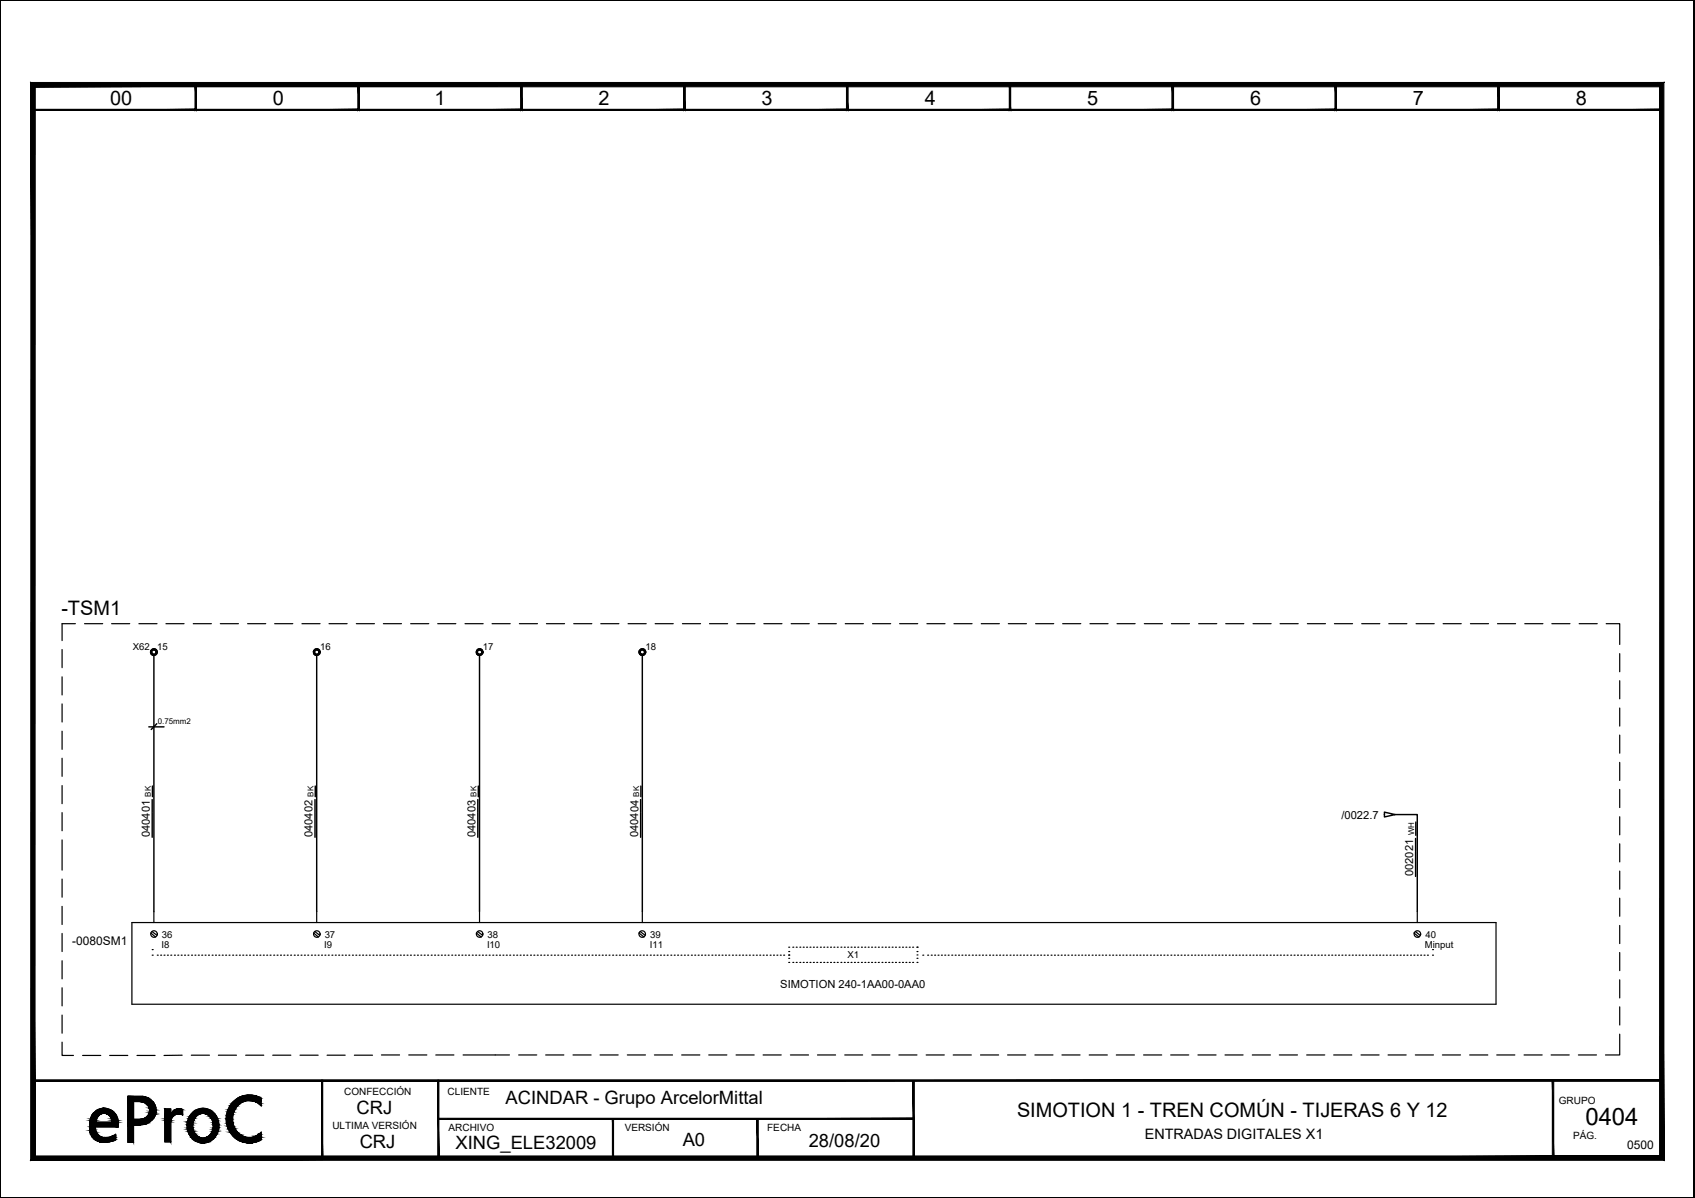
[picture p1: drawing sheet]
<svg xmlns="http://www.w3.org/2000/svg" width="297mm" height="210mm" viewBox="0 0 297 210" stroke-linecap="round" stroke-linejoin="round" font-family="sans-serif">
<!-- layer: eProC - L2 -->
<g fill="#000" stroke="#000" stroke-width=".18">
<path d="M31.2 194.3h.3zM31.7 195.3h.3zM35.1 194.2h1zM43.2 191.9h1.1zM45.3 193.4h.5v.2zM45.5 198.6l.3-.2v.2zM43.2 200.3h1.1z"/>
<path d="M0 0h296.9zM0 .1l296.9-.1z"/>
<path d="M0 0l296.8 .1zM0 0h296.9z"/>
<path d="M5.6 19.4h28.8l-.2-.3zM5.6 19.4l.3-.3h28.3zM5.6 14.7v4.7l.3-.3zM5.6 14.7l.3 .3v4.1zM5.6 14.7l.3 .3 28.5-.3zM5.9 15l28.5-.3-.2 .3zM34.4 14.7l-.2 .3 .2 4.4zM34.2 15l.2 4.4-.2-.3z"/>
<path d="M34.2 19.4h28.8l-.3-.3zM34.2 19.4l.2-.3h28.3zM34.2 14.7v4.7l.2-.3zM34.2 14.7l.2 .3v4.1zM34.2 14.7l.2 .3 28.6-.3zM34.4 15l28.6-.3-.3 .3zM62.7 15l.3 4.4v-4.7zM62.7 15l.3 4.4-.3-.3z"/>
<path d="M62.7 19.4h28.8l-.2-.3zM62.7 19.4l.2-.3h28.4zM62.7 14.7v4.7l.2-.3zM62.7 14.7l.2 .3v4.1zM62.7 14.7l.2 .3 28.6-.3zM62.9 15l28.6-.3-.2 .3zM91.3 15l.2 4.4v-4.7zM91.3 15l.2 4.4-.2-.3z"/>
<path d="M91.3 19.4h28.8l-.3-.3zM91.3 19.4l.2-.3h28.3zM91.3 14.7v4.7l.2-.3zM91.3 14.7l.2 .3v4.1zM91.3 14.7l.2 .3 28.6-.3zM91.5 15l28.6-.3-.3 .3zM119.8 15l.3 4.4v-4.7zM119.8 15l.3 4.4-.3-.3z"/>
<path d="M119.8 19.4h28.8l-.2-.3zM119.8 19.4l.3-.3h28.3zM119.8 14.7v4.7l.3-.3zM119.8 14.7l.3 .3v4.1zM119.8 14.7l.3 .3 28.5-.3zM120.1 15l28.5-.3-.2 .3zM148.6 14.7l-.2 .3 .2 4.4zM148.4 15l.2 4.4-.2-.3z"/>
<path d="M148.3 19.4h28.8l-.2-.3zM148.3 19.4l.3-.3h28.3zM148.3 14.7v4.7l.3-.3zM148.3 14.7l.3 .3v4.1zM148.3 14.7l.3 .3 28.5-.3zM148.6 15l28.5-.3-.2 .3zM177.1 14.7l-.2 .3 .2 4.4zM176.9 15l.2 4.4-.2-.3z"/>
<path d="M176.9 19.4h28.8l-.3-.3zM176.9 19.4l.2-.3h28.3zM176.9 14.7v4.7l.2-.3zM176.9 14.7l.2 .3v4.1zM176.9 14.7l.2 .3 28.6-.3zM177.1 15l28.6-.3-.3 .3zM205.7 14.7l-.3 .3 .3 4.4zM205.4 15l.3 4.4-.3-.3z"/>
<path d="M205.4 19.4h28.8l-.2-.3zM205.4 19.4l.3-.3h28.3zM205.4 14.7v4.7l.3-.3zM205.4 14.7l.3 .3v4.1zM205.4 14.7l.3 .3 28.5-.3zM205.7 15l28.5-.3-.2 .3zM234.2 14.7l-.2 .3 .2 4.4zM234 15l.2 4.4-.2-.3z"/>
<path d="M234 19.4h28.8l-.3-.3zM234 19.4l.2-.3h28.3zM234 14.7v4.7l.2-.3zM234 14.7l.2 .3v4.1zM234 14.7l.2 .3 28.6-.3zM234.2 15l28.6-.3-.3 .3zM262.8 14.7l-.3 .3 .3 4.4zM262.5 15l.3 4.4-.3-.3z"/>
<path d="M262.5 19.4h28.8l-.3-.3zM262.5 19.4l.2-.3h28.3zM262.5 14.7v4.7l.2-.3zM262.5 14.7l.2 .3v4.1zM262.5 14.7l.2 .3 28.6-.3zM262.7 15l28.6-.3-.3 .3zM291.3 14.7l-.3 .3 .3 4.4zM291 15l.3 4.4-.3-.3z"/>
<path d="M296.8 .1v209.7l.1-209.8zM296.9 0v209.9z"/>
<path d="M5.8 189.2v.3l285.4-.3zM5.8 189.5l285.4-.3v.3z"/>
<path d="M15.7 197.5l1 .3v-.3zM15.7 197.5l1 .3h-1z"/>
<path d="M15.7 197.8l1 .2v-.2zM15.7 197.8l1 .2h-1z"/>
<path d="M15.7 198l1.1 .1-.1-.1zM15.7 198l1.1 .1h-1.1z"/>
<path d="M15.7 198.1l1.1 .2v-.2zM15.7 198.1l1.1 .2h-1.1z"/>
<path d="M15.7 198.3l1.2 .1zM15.7 198.3l1.2 .1z"/>
<path d="M15.7 196.3l1.2 .1zM15.7 196.3l1.2 .1z"/>
<path d="M15.7 196.4l1.1 .2 .1-.2zM15.7 196.4l1.1 .2h-1.1z"/>
<path d="M15.7 198.4l1.3 .2-.1-.2zM15.7 198.4l1.3 .2h-1.2z"/>
<path d="M15.8 196.1l1.1 .2v-.2zM15.8 196.1l1.1 .2h-1.2z"/>
<path d="M15.9 195.9l1 .2 .1-.2zM15.9 195.9l1 .2h-1.1z"/>
<path d="M15.8 198.6l1.3 .1zM15.8 198.6l1.3 .1z"/>
<path d="M15.9 195.8h1.2zM15.9 195.8l1.1 .1h-1.1z"/>
<path d="M15.8 198.7l1.4 .2-.1-.2zM15.8 198.7l1.4 .2h-1.2z"/>
<path d="M16 195.6l1.1 .2 .1-.2zM16 195.6l1.1 .2h-1.2z"/>
<path d="M16 198.9l1.4 .2-.2-.2zM16 198.9l1.4 .2h-1.4zM16 199.1h1.4zM16 199.1h1.4z"/>
<path d="M16.1 195.4l1.1 .2 .2-.2zM16.1 195.4l1.1 .2h-1.2z"/>
<path d="M16.1 195.4h1.3zM16.1 195.4h1.3z"/>
<path d="M16 199.1l1.7 .1-.3-.1zM16 199.1l1.7 .1h-1.6z"/>
<path d="M16.2 195.3l1.2 .1 .2-.1zM16.2 195.3l1.2 .1h-1.3z"/>
<path d="M16.1 199.2l1.8 .1zM16.1 199.2l1.8 .1z"/>
<path d="M16.3 195.1l1.3 .2 .3-.2zM16.3 195.1l1.3 .2h-1.4z"/>
<path d="M16.2 199.3h2zM16.2 199.3h2z"/>
<path d="M16.3 195.1h1.8zM16.3 195.1h1.6z"/>
<path d="M18 194.2l.9 .1zM17.5 194.3l.5-.1 .9 .1z"/>
<path d="M16.3 199.3h2.5zM16.3 199.3h2.5z"/>
<path d="M17.5 194.3l1.8 .2-.4-.2zM17.1 194.5l.4-.2 1.8 .2z"/>
<path d="M17.1 194.5l2.7 .2-.5-.2zM16.7 194.7l.4-.2 2.7 .2z"/>
<path d="M17.2 200h2.4zM17.2 200h2.1z"/>
<path d="M16.7 194.7l3.4 .3-.3-.3zM16.3 195l.4-.3 3.4 .3z"/>
<path d="M17 199.9h2.9zM17 199.9l2.6 .1z"/>
<path d="M16.3 195l3.9 .1zM16.3 195l3.9 .1z"/>
<path d="M18.4 195.1h1.8zM18.4 195.1h1.8z"/>
<path d="M18.6 195.1l1.6 .2v-.2zM18.6 195.1l1.6 .2h-1.4z"/>
<path d="M18.8 195.3l1.6 .1-.2-.1zM18.8 195.3l1.6 .1h-1.4z"/>
<path d="M20.2 198.8l.1 .2zM19.8 199l.4-.2 .1 .2z"/>
<path d="M19.8 199l.5 .2v-.2zM19.3 199.2l.5-.2 .5 .2z"/>
<path d="M19.3 199.2l1 .1zM18.8 199.3h1.5z"/>
<path d="M18.8 199.3h1.5zM18.8 199.3h1.5z"/>
<path d="M16.3 199.3l4 .1zM16.3 199.3l4 .1z"/>
<path d="M16.3 199.4l4 .3v-.3zM16.3 199.4l4 .3h-3.7z"/>
<path d="M16.6 199.7h3.7zM16.6 199.7h3.7z"/>
<path d="M16.7 199.7l3.2 .2 .4-.2zM16.7 199.7l3.2 .2h-2.9z"/>
<path d="M19 195.4h1.4zM19 195.4h1.4z"/>
<path d="M19.1 195.4l1.3 .2v-.2zM19.1 195.4l1.3 .2h-1.1z"/>
<path d="M19.3 195.6l1.3 .2-.2-.2zM19.3 195.6l1.3 .2h-1.2z"/>
<path d="M19.4 195.8l1.2 .1zM19.4 195.8l1.2 .1z"/>
<path d="M19.4 195.9l1.2 .2v-.2zM19.4 195.9l1.2 .2h-1.1z"/>
<path d="M19.5 196.1l1.2 .2-.1-.2zM19.5 196.1l1.2 .2h-1.1z"/>
<path d="M19.6 196.3l1.1 .1zM19.6 196.3l1.1 .1z"/>
<path d="M19.6 196.4l1.1 .2v-.2zM19.6 196.4l1.1 .2h-1.1z"/>
<path d="M15.7 196.6l5 .3v-.3zM15.7 196.6l5 .3h-5z"/>
<path d="M15.7 196.9l5 .6v-.6zM15.7 196.9l5 .6h-5z"/>
<path d="M22.4 197.1h1zM22.4 197.1h1z"/>
<path d="M22.4 193l1 3.1v-3.1zM22.4 193l1 3.1h-1z"/>
<path d="M22.4 197.1l1 3.1v-3.1zM22.4 197.1l1 3.1h-1z"/>
<path d="M22.4 192.1l3.1 .1-.5-.1zM22.4 192.1l3.1 .1h-3.1z"/>
<path d="M22.4 197h2.7zM22.4 197l2.2 .1z"/>
<path d="M22.4 192.2l3.6 .2-.5-.2zM22.4 192.2l3.6 .2h-3.6z"/>
<path d="M22.4 196.9l2.7 .1 .6-.1zM22.4 196.9l2.7 .1h-2.7z"/>
<path d="M22.4 192.4l4.1 .4-.5-.4zM22.4 192.4l4.1 .4h-4.1z"/>
<path d="M22.4 196.7l3.3 .2 .5-.2zM22.4 196.7l3.3 .2h-3.3z"/>
<path d="M22.4 192.8l4.4 .2-.3-.2zM22.4 192.8l4.4 .2h-4.4z"/>
<path d="M22.4 196.3l3.8 .4 .4-.4zM22.4 196.3l3.8 .4h-3.8z"/>
<path d="M24.5 193l2.3 .1zM24.5 193l2.3 .1z"/>
<path d="M22.4 196.1l4.2 .2 .2-.2zM22.4 196.1l4.2 .2h-4.2z"/>
<path d="M24.8 193.1h2zM24.8 193.1h2z"/>
<path d="M24.8 196.1h2zM24.5 196.1h2.3z"/>
<path d="M25 193.1h1.9zM25 193.1h1.9z"/>
<path d="M25.1 196h1.7zM24.8 196.1h2z"/>
<path d="M25.1 193.1l1.9 .2-.1-.2zM25.1 193.1l1.9 .2h-1.6z"/>
<path d="M25.3 195.9h1.6zM25.1 196h1.7z"/>
<path d="M25.4 193.3l1.7 .1-.1-.1zM25.4 193.3l1.7 .1h-1.4z"/>
<path d="M25.4 195.9h1.6zM25.3 195.9h1.6z"/>
<path d="M25.7 193.4l1.4 .2v-.2zM25.7 193.4l1.4 .2h-1.4z"/>
<path d="M25.7 195.7l1.3 .2 .1-.2zM25.4 195.9l.3-.2 1.3 .2z"/>
<path d="M25.7 193.6h1.5zM25.7 193.6h1.5z"/>
<path d="M25.9 193.6l1.4 .3-.1-.3zM25.9 193.6l1.4 .3h-1.3z"/>
<path d="M25.9 195.5h1.3zM25.9 195.5h1.3z"/>
<path d="M25.9 195.5l1.2 .2 .1-.2zM25.9 195.5l1.2 .2h-1.4z"/>
<path d="M26 193.9l1.3 .1v-.1zM26 193.9l1.3 .1h-1.2z"/>
<path d="M26 195.3l1.2 .2 .1-.2zM26 195.3l1.2 .2h-1.3z"/>
<path d="M26.1 194l1.2 .2v-.2zM26.1 194l1.2 .2h-1.2z"/>
<path d="M26.1 194.2l1.2 .3v-.3zM26.1 194.2l1.2 .3h-1.1z"/>
<path d="M26.2 194.5h1.2zM26.2 194.5h1.2z"/>
<path d="M26.2 194.7l1.1 .3v-.3zM26.2 194.7l1.1 .3h-1.2zM26.1 195h1.2zM26.1 195h1.2z"/>
<path d="M26.1 195l1.2 .3v-.3zM26.1 195l1.2 .3h-1.3z"/>
<path d="M26.2 194.5l1.1 .2 .1-.2zM26.2 194.5l1.1 .2h-1.1z"/>
<path d="M28.9 194.3l1 .9v-.9zM28.9 194.3l1 .9h-1z"/>
<path d="M28.9 195.2l1 .1zM28.9 195.2l1 .1z"/>
<path d="M28.9 196.6l1 3.5v-3.5zM28.9 196.6l1 3.5h-1z"/>
<path d="M28.9 196.3l1 .3 .1-.3zM28.9 196.3l1 .3h-1z"/>
<path d="M28.9 196.1l1.1 .2v-.2zM28.9 196.1l1.1 .2h-1.1z"/>
<path d="M28.9 195.8l1.1 .3 .1-.3zM28.9 195.8l1.1 .3h-1.1z"/>
<path d="M28.9 195.6l1.2 .2 .2-.2zM28.9 195.6l1.2 .2h-1.2z"/>
<path d="M28.9 195.5l1.4 .1 .2-.1zM28.9 195.5l1.4 .1h-1.4z"/>
<path d="M28.9 195.3l1.6 .2 .2-.2zM28.9 195.3l1.6 .2h-1.6z"/>
<path d="M29.9 195.2l1.1 .1zM29.9 195.2l1.1 .1z"/>
<path d="M28.9 195.3h2.1zM28.9 195.3h1.8z"/>
<path d="M30 195.2h1.2zM30 195.2h1z"/>
<path d="M31.2 194.3h.5zM31 194.3h.7z"/>
<path d="M31 194.3h.8zM30.9 194.3h.9z"/>
<path d="M31.7 195.3h.3zM31.9 195.3l.1 .1z"/>
<path d="M30.9 194.3l1.1 .1zM30.7 194.4h1.3z"/>
<path d="M30.7 194.4l1.3 .1zM30.6 194.5h1.4z"/>
<path d="M30.6 194.5l1.4 .1v-.1zM30.4 194.6l.2-.1 1.4 .1z"/>
<path d="M30.4 194.6l1.6 .2v-.2zM30.2 194.8l.2-.2 1.6 .2z"/>
<path d="M30.2 194.8l1.8 .2v-.2zM30.2 194.8l1.8 .2h-1.9z"/>
<path d="M30.1 195l1.9 .2v-.2zM30.1 195l1.9 .2h-2z"/>
<path d="M31.2 195.2h.8zM31.2 195.2h.8z"/>
<path d="M31.5 195.2l.5 .1zM31.5 195.2l.5 .1z"/>
<path d="M33 196h1.1zM33 196h1.1z"/>
<path d="M32.8 197.1h1zM32.8 197.1h1z"/>
<path d="M32.8 197.1l1 .4v-.4zM32.8 197.1l1 .4h-1z"/>
<path d="M32.8 197.5l1 .2v-.2zM32.8 197.5l1 .2h-1z"/>
<path d="M32.8 196.7l1 .4v-.4zM32.8 196.7l1 .4h-1z"/>
<path d="M32.8 197.7l1.1 .3-.1-.3zM32.8 197.7l1.1 .3h-1z"/>
<path d="M32.9 196.5l.9 .2 .1-.2zM32.9 196.5l.9 .2h-1z"/>
<path d="M32.9 198l1.1 .2-.1-.2zM32.9 198l1.1 .2h-1.1z"/>
<path d="M32.9 196.4l1 .1 .1-.1zM32.9 196.4l1 .1h-1z"/>
<path d="M32.9 198.2l1.1 .1zM32.9 198.2l1.1 .1z"/>
<path d="M33 198.3l1.2 .3-.2-.3zM33 198.3l1.2 .3h-1.1z"/>
<path d="M33 196l1 .4 .1-.4zM33 196l1 .4h-1.1z"/>
<path d="M33.1 198.6l1.2 .2-.1-.2zM33.1 198.6l1.2 .2h-1.2z"/>
<path d="M33.2 195.7l.9 .3 .2-.3zM33.2 195.7l.9 .3h-1.1z"/>
<path d="M33.1 198.8l1.4 .1-.2-.1zM33.1 198.8l1.4 .1h-1.2z"/>
<path d="M33.3 198.9l1.5 .3-.3-.3zM33.3 198.9l1.5 .3h-1.4z"/>
<path d="M33.3 195.5l1 .2 .2-.2zM33.3 195.5l1 .2h-1.1z"/>
<path d="M33.3 195.4h1.3zM33.3 195.5h1.2z"/>
<path d="M33.4 199.2h1.5zM33.4 199.2h1.5z"/>
<path d="M33.5 195.3l1.1 .1 .3-.1zM33.5 195.3l1.1 .1h-1.3z"/>
<path d="M33.4 199.2l1.7 .1zM33.4 199.2l1.7 .1z"/>
<path d="M33.5 199.3l1.9 .1zM33.5 199.3l1.9 .1z"/>
<path d="M33.6 195.1l1.3 .2 .3-.2zM33.6 195.1l1.3 .2h-1.4z"/>
<path d="M33.6 195.1h2zM33.6 195.1h1.6z"/>
<path d="M35.1 194.2l1.5 .2-.5-.2zM34.5 194.4l.6-.2 1.5 .2z"/>
<path d="M34.5 194.4l2.6 .3-.5-.3zM34 194.7l.5-.3 2.6 .3z"/>
<path d="M34.3 200l2.1 .2 .4-.2zM34.3 200l2.1 .2h-1.6z"/>
<path d="M34 194.7l3.5 .3-.4-.3zM34 194.7l3.5 .3h-3.8z"/>
<path d="M33.8 199.7l3 .3 .5-.3zM33.8 199.7l3 .3h-2.5z"/>
<path d="M33.7 195l3.8 .1zM33.7 195l3.8 .1z"/>
<path d="M35.6 195.1h2zM35.6 195.1h2z"/>
<path d="M33.6 199.4l3.7 .3 .2-.3zM33.6 199.4l3.7 .3h-3.5z"/>
<path d="M35.9 195.1l1.8 .2-.1-.2zM35.9 195.1l1.8 .2h-1.5z"/>
<path d="M36.1 199.3h1.5zM35.7 199.4h1.8z"/>
<path d="M36.2 195.3l1.6 .1-.1-.1zM36.2 195.3l1.6 .1h-1.3z"/>
<path d="M36.2 199.2h1.5zM36.1 199.3h1.5z"/>
<path d="M36.4 199.2h1.3zM36.2 199.2h1.5z"/>
<path d="M36.5 195.4l1.3 .1zM36.5 195.4l1.3 .1z"/>
<path d="M36.6 195.5l1.4 .2-.2-.2zM36.6 195.5l1.4 .2h-1.2z"/>
<path d="M36.7 198.9l1 .3 .2-.3zM36.4 199.2l.3-.3 1 .3z"/>
<path d="M36.8 195.7l1.3 .3-.1-.3zM36.8 195.7l1.3 .3h-1.1z"/>
<path d="M36.8 198.8l1.1 .1 .1-.1zM36.8 198.8l1.1 .1h-1.2z"/>
<path d="M36.9 198.6l1.1 .2 .1-.2zM36.9 198.6l1.1 .2h-1.2z"/>
<path d="M37 196h1.1zM37 196h1.1z"/>
<path d="M37 196l1.2 .4-.1-.4zM37 196l1.2 .4h-1z"/>
<path d="M37.1 198.3l1 .3 .1-.3zM37.1 198.3l1 .3h-1.2z"/>
<path d="M37.2 196.4l1.1 .1-.1-.1zM37.2 196.4l1.1 .1h-1z"/>
<path d="M37.2 198.2h1zM37.2 198.2l1 .1h-1.1z"/>
<path d="M37.3 196.5l1 .2v-.2zM37.3 196.5l1 .2h-1z"/>
<path d="M37.3 198l.9 .2 .1-.2zM37.3 198l.9 .2h-1z"/>
<path d="M37.3 196.7l1.1 .4-.1-.4zM37.3 196.7l1.1 .4h-1.1z"/>
<path d="M37.3 197.1h1.1zM37.3 197.1h1.1z"/>
<path d="M37.3 197.1l1.1 .4v-.4zM37.3 197.1l1.1 .4h-1.1z"/>
<path d="M37.3 197.5l1.1 .2v-.2zM37.3 197.5l1.1 .2h-1.1z"/>
<path d="M37.3 197.7l1 .3 .1-.3zM37.3 197.7l1 .3h-1z"/>
<path d="M39.6 196.1l1.2 .6v-.6zM39.6 196.1l1.2 .6h-1.1z"/>
<path d="M39.7 195.4l1.1 .7v-.7zM39.7 195.4l1.1 .7h-1.2z"/>
<path d="M39.7 196.7l1.2 .2-.1-.2zM39.7 196.7l1.2 .2h-1.2z"/>
<path d="M39.7 195.3l1.1 .1 .1-.1zM39.7 195.3l1.1 .1h-1.1z"/>
<path d="M39.7 196.9l1.3 .4-.1-.4zM39.7 196.9l1.3 .4h-1.2z"/>
<path d="M39.8 194.8l1.1 .5 .1-.5zM39.8 194.8l1.1 .5h-1.2z"/>
<path d="M39.8 197.3l1.3 .4-.1-.4zM39.8 197.3l1.3 .4h-1.2z"/>
<path d="M39.9 194.5l1.1 .3 .1-.3zM39.9 194.5l1.1 .3h-1.2z"/>
<path d="M39.9 197.7l1.4 .2-.2-.2zM39.9 197.7l1.4 .2h-1.3z"/>
<path d="M40 194.3l1.1 .2 .2-.2zM40 194.3l1.1 .2h-1.2z"/>
<path d="M40 197.9l1.6 .5-.3-.5zM40 197.9l1.6 .5h-1.3zM40.3 198.4h1.3zM40.3 198.4h1.3z"/>
<path d="M40.3 193.8l1 .5 .3-.5zM40.3 193.8l1 .5h-1.3z"/>
<path d="M40.3 198.4l1.8 .4-.5-.4zM40.3 198.4l1.8 .4h-1.5z"/>
<path d="M40.6 193.4l1 .4 .5-.4zM40.6 193.4l1 .4h-1.3zM40.3 193.8h1.3zM40.3 193.8h1.3z"/>
<path d="M40.6 198.8l1.8 .2-.3-.2zM40.6 198.8l1.8 .2h-1.6z"/>
<path d="M40.8 193.1l1.3 .3 .3-.3zM40.8 193.1l1.3 .3h-1.5z"/>
<path d="M40.8 199l1.7 .1zM40.8 199l1.7 .1z"/>
<path d="M40.9 193.1h1.6zM40.8 193.1h1.6z"/>
<path d="M40.9 199.1l2.2 .2-.6-.2zM40.9 199.1l2.2 .2h-2z"/>
<path d="M41.1 192.9l1.4 .2 .6-.2zM40.9 193.1l.2-.2 1.4 .2z"/>
<path d="M41.1 199.3h2.6zM41.1 199.3h2.6z"/>
<path d="M41.1 192.8h2.6zM41.1 192.8l2 .1z"/>
<path d="M43.2 191.9l1.4 .1zM42.8 192h1.8z"/>
<path d="M42.8 192l2.2 .1-.4-.1zM42.4 192.1l.4-.1 2.2 .1z"/>
<path d="M42.4 192.1l2.9 .1-.3-.1zM42 192.2l.4-.1 2.9 .1z"/>
<path d="M45.3 193.4l.5 .2zM45.6 193.6h.2v.2z"/>
<path d="M42 192.2l3.8 .2-.5-.2zM41.7 192.4l.3-.2 3.8 .2z"/>
<path d="M42 199.9l3 .1 .3-.1zM42 199.9l3 .1h-2.6z"/>
<path d="M41.7 192.4l4.1 .2v-.2zM41.4 192.6l.3-.2 4.1 .2z"/>
<path d="M41.4 192.6l4.4 .2v-.2zM41.1 192.8l.3-.2 4.4 .2z"/>
<path d="M43.7 192.8l2.1 .1zM43.7 192.8l2.1 .1z"/>
<path d="M44.2 192.9l1.6 .2v-.2zM44.2 192.9l1.6 .2h-1z"/>
<path d="M44.8 193.1l1 .3v-.3zM44.8 193.1l1 .3h-.5z"/>
<path d="M45.5 198.6l.3 .2v-.2zM45.3 198.8l.2-.2 .3 .2z"/>
<path d="M45.3 198.8l.5 .3v-.3zM44.8 199.1l.5-.3 .5 .3z"/>
<path d="M44.8 199.1l1 .2v-.2zM44.2 199.3l.6-.2 1 .2z"/>
<path d="M44.2 199.3h1.6zM43.7 199.3h2.1z"/>
<path d="M41.1 199.3l4.7 .2v-.2zM41.1 199.3l4.7 .2h-4.4z"/>
<path d="M41.4 199.5l4.4 .2v-.2zM41.4 199.5l4.4 .2h-4.1z"/>
<path d="M41.7 199.7l3.6 .2 .5-.2zM41.7 199.7l3.6 .2h-3.3z"/>
<path d="M76.8 195.9v.2l83.3-.2zM76.8 196.1l83.3-.2v.2z"/>
<path d="M.1 0l-.1 209.9zM0 0v209.9z"/>
<path d="M5.4 203.3l285.4-.8h-284.7zM5.4 203.3l285.4-.8 .8 .8zM290.9 15.2l-.1 187.3 .8 .8zM291.6 14.4v188.9l-.7-188.1zM6.2 15.2h284.7l.7-.8zM5.4 14.4h286.2l-285.4 .8zM5.4 14.4l.7 188.1 .1-187.3zM5.4 14.4l.7 188.1-.7 .8z"/>
<path d="M17.8 200.1h.9zM17.8 200.1l.5 .1z"/>
<path d="M17.7 200.1h1.2zM17.7 200.1h1z"/>
<path d="M17.4 200h1.9zM17.4 200l1.5 .1z"/>
<path d="M34.8 200.2l1 .1 .6-.1zM34.8 200.2l1 .1z"/>
<path d="M43.2 200.3h.7zM43.4 200.3h.5z"/>
<path d="M42.8 200.2h1.8zM42.8 200.2l1.5 .1z"/>
<path d="M42.4 200l2.2 .2 .4-.2zM42.4 200l2.2 .2h-1.8z"/>
<path d="M56.3 189.2v13.6h.3zM56.3 189.2h.3v13.6z"/>
<path d="M76.7 189.2v13.6h.2zM76.7 189.2h.2v13.6z"/>
<path d="M107.3 196.1v6.7h.2zM107.3 196.1h.2v6.7z"/>
<path d="M132.6 196.1v6.7h.3zM132.6 196.1h.3v6.7z"/>
<path d="M160 189.3v13.6h.2zM160 189.3h.2v13.6z"/>
<path d="M272 189.3v13.6h.3zM272 189.3h.3v13.6z"/>
<path d="M.1 209.8l296.8 .1zM.1 209.8l296.8 .1h-296.9z"/>
</g>
<g fill="none" stroke="#000" stroke-width=".18">
<path d="M15.7 196.9v1.1M15.7 196.8a2.52 2.52 0 0 1 2.6-2.6 2.52 2.52 0 0 1 2.5 2.6M15.7 197.9a2.36 2.36 0 0 0 2.6 2.3M16.7 197.4a1.71 1.71 0 0 0 1.6 1.9M16.8 196.6h2.8M16.9 196.6a1.38 1.38 0 0 1 1.4-1.6 1.38 1.38 0 0 1 1.3 1.6M20.3 198.8v.9M20.3 198.7l-1.2 .5-.9 .1M20.3 199.7l-1.2 .4h-.9M20.7 196.9v.6h-4M23.4 192.1h-1v8.1h1v-3.1h1.2M23.4 193v3.1"/>
<path d="M24.5 193h-1.1v3.1h1.1M24.5 193a1.55 1.55 0 0 1 1.7 1.6 1.55 1.55 0 0 1-1.7 1.5M24.6 197.1a2.5 2.5 0 0 0 2.5-1.5 2.5 2.5 0 0 0-.5-2.8l-1-.6-.6-.1h-2.6v5M29.9 195.3v-1h-1v5.8h1v-3.5M30 195.2a1.55 1.55 0 0 1 2-.8v1M32 195.4a1.38 1.38 0 0 0-2 1.2M33.8 194.8a2.8 2.8 0 0 1 3.1-.3 2.8 2.8 0 0 1 1.5 2.7 2.83 2.83 0 0 1-2.8 3.1 2.83 2.83 0 0 1-2.8-3.1 3.2 3.2 0 0 1 1-2.4zM34.3 195.7a1.71 1.71 0 0 1 1.8-.5 1.71 1.71 0 0 1 1.2 1.5 1.98 1.98 0 0 1-2.2 2.6 2.3 2.3 0 0 1-.8-3.6zM45.8 193.8v-1.4a4.1 4.1 0 0 0-6.2 3.6 4.1 4.1 0 0 0 6.2 3.7v-1.3M45.8 193.7a2.91 2.91 0 0 0-3.4-.6 2.91 2.91 0 0 0-1.6 2.9 2.93 2.93 0 0 0 1.7 3 2.93 2.93 0 0 0 3.3-.7"/>
</g>
<g fill="none" stroke="#000" stroke-width=".21">
<path d="M5.8 19.3h285.4v170h-285.4zM10.9 113.8v3.2M10.9 118.6v3.2M13.2 109.3h-2.3v2.9M14.8 109.3h3.2M19.6 109.3h3.1M24.3 109.3h3.2M29.1 109.3h3.2M33.9 109.3h3.1M38.6 109.3h3.2M43.4 109.3h3.2M48.1 109.3h3.2"/>
<path d="M52.9 109.3h3.2M57.7 109.3h3.1M62.4 109.3h3.2M67.2 109.3h3.2M72 109.3h3.1M76.7 109.3h3.2M81.5 109.3h3.2M86.2 109.3h3.2M91 109.3h3.2M95.8 109.3h3.1M100.5 109.3h3.2M105.3 109.3h3.2"/>
<path d="M110.1 109.3h3.1M114.8 109.3h3.2M119.6 109.3h3.2M124.3 109.3h3.2M129.1 109.3h3.2M133.9 109.3h3.1M138.6 109.3h3.2M143.4 109.3h3.2M148.1 109.3h3.2M152.9 109.3h3.2M157.6 109.3h3.2M162.4 109.3h3.2"/>
<path d="M167.2 109.3h3.1M172 109.3h3.1M176.7 109.3h3.2M181.5 109.3h3.2M186.2 109.3h3.2M191 109.3h3.2M195.7 109.3h3.2M200.5 109.3h3.2M205.3 109.3h3.1M210.1 109.3h3.1M214.8 109.3h3.2M219.6 109.3h3.2"/>
<path d="M224.3 109.3h3.2M229.1 109.3h3.2M233.8 109.3h3.2M238.6 109.3h3.2M243.4 109.3h3.1M248.2 109.3h3.1M252.9 109.3h3.2M257.7 109.3h3.2M262.4 109.3h3.2M267.2 109.3h3.2M271.9 109.3h3.2M276.7 109.3h3.2"/>
<path d="M281.5 109.3h2.3v3.6M283.8 114.5v3.2M283.8 119.3v3.1M10.9 123.3v3.2M10.9 128.1v3.2M10.9 132.9v3.1M10.9 137.6v3.2M283.8 124.1v3.1M283.8 128.8v3.2M283.8 133.6v3.2M283.8 138.3v3.2M10.9 147.2v5.3"/>
<path d="M10.9 142.4v3.2M10.9 154v3.2M10.9 158.8v3.2M27 159.7v1.9M55.5 159.7v1.9M84 159.7v1.9M112.6 159.7v1.9M248.4 159.7v1.9M283.8 143.1v3.2M283.8 147.8v3.2M283.8 152.6v3.2M283.8 157.4v3.1"/>
<path d="M10.9 163.5v3.2M10.9 168.3v3.2M10.9 173.1v3.1M10.9 177.9v3.1M23.1 161.6h239.1v14.4h-239.1zM26.4 163.5l.9 .7M26.6 163.2l.9 .7M26.7 166.4h.1M26.7 167.4h.1M27.6 167.4h.1M28.2 167.4h.1M28.7 167.4h.1"/>
<path d="M29.3 167.4h.1M29.9 167.4h.1M30.6 167.4h.1M31.2 167.4h.1M31.7 167.4h.1M32.3 167.4h.1M32.9 167.4h.1M33.6 167.4h.1M34.2 167.4h.1M34.8 167.4h.1M35.3 167.4h.1M35.9 167.4h.1"/>
<path d="M36.5 167.4h.1M37.2 167.4h.1M37.8 167.4h.1M38.4 167.4h.1M38.9 167.4h.1M39.5 167.4h.1M40.1 167.4h.1M40.8 167.4h.1M41.4 167.4h.1M42 167.4h.1M42.5 167.4h.1M43.1 167.4h.1"/>
<path d="M43.7 167.4h.1M44.4 167.4h.1M45 167.4h.1M45.6 167.4h.1M46.1 167.4h.1M46.7 167.4h.1M47.3 167.4h.1M48 167.4h.1M48.6 167.4h.1M49.1 167.4h.1M49.7 167.4h.1M50.3 167.4h.1"/>
<path d="M50.9 167.4h.1M51.6 167.4h.1M52.2 167.4h.1M52.7 167.4h.1M53.3 167.4h.1M53.9 167.4h.1M54.6 167.4h.1M54.9 163.5l.9 .7M55.2 167.4h.1M55.2 163.2l.8 .7M55.8 167.4h.1M56.3 167.4h.1"/>
<path d="M56.9 167.4h.1M57.5 167.4h.1M58.2 167.4h.1M58.8 167.4h.1M59.4 167.4h.1M59.9 167.4h.1M60.5 167.4h.1M61.1 167.4h.1M61.8 167.4h.1M62.4 167.4h.1M62.9 167.4h.1M63.5 167.4h.1"/>
<path d="M64.1 167.4h.1M64.7 167.4h.1M65.4 167.4h.1M66 167.4h.1M66.5 167.4h.1M67.1 167.4h.1M67.7 167.4h.1M68.3 167.4h.1M69 167.4h.1M69.6 167.4h.1M70.1 167.4h.1M70.7 167.4h.1"/>
<path d="M71.3 167.4h.1M71.9 167.4h.1M72.6 167.4h.1M73.2 167.4h.1M73.7 167.4h.1M74.3 167.4h.1M74.9 167.4h.1M75.6 167.4h.1M76.2 167.4h.1M76.8 167.4h.1M77.3 167.4h.1M77.9 167.4h.1"/>
<path d="M78.5 167.4h.1M79.2 167.4h.1M79.8 167.4h.1M80.3 167.4h.1M80.9 167.4h.1M81.5 167.4h.1M82.1 167.4h.1M82.8 167.4h.1M83.4 167.4h.1M83.5 163.5l.8 .7M83.7 163.2l.9 .7M83.9 167.4h.1"/>
<path d="M84.5 167.4h.1M85.1 167.4h.1M85.7 167.4h.1M86.4 167.4h.1M87 167.4h.1M87.5 167.4h.1M88.1 167.4h.1M88.7 167.4h.1M89.3 167.4h.1M90 167.4h.1M90.6 167.4h.1M91.1 167.4h.1"/>
<path d="M91.7 167.4h.1M92.3 167.4h.1M93 167.4h.1M93.6 167.4h.1M94.1 167.4h.1M94.7 167.4h.1M95.3 167.4h.1M95.9 167.4h.1M96.6 167.4h.1M97.2 167.4h.1M97.7 167.4h.1M98.3 167.4h.1"/>
<path d="M98.9 167.4h.1M99.5 167.4h.1M100.2 167.4h.1M100.8 167.4h.1M101.3 167.4h.1M101.9 167.4h.1M102.5 167.4h.1M103.1 167.4h.1M103.8 167.4h.1M104.4 167.4h.1M104.9 167.4h.1M105.5 167.4h.1"/>
<path d="M106.1 167.4h.1M106.7 167.4h.1M107.4 167.4h.1M107.9 167.4h.1M108.5 167.4h.1M109.1 167.4h.1M109.7 167.4h.1M110.3 167.4h.1M111 167.4h.1M111.5 167.4h.1M112 163.5l.9 .7M112.1 167.4h.1"/>
<path d="M112.2 163.2l.9 .7M112.7 167.4h.1M113.3 167.4h.1M114 167.4h.1M114.6 167.4h.1M115.1 167.4h.1M115.7 167.4h.1M116.3 167.4h.1M116.9 167.4h.1M117.6 167.4h.1M118.2 167.4h.1M118.7 167.4h.1"/>
<path d="M119.3 167.4h.1M119.9 167.4h.1M120.5 167.4h.1M121.2 167.4h.1M121.8 167.4h.1M122.3 167.4h.1M122.9 167.4h.1M123.5 167.4h.1M124.1 167.4h.1M124.8 167.4h.1M125.3 167.4h.1M125.9 167.4h.1"/>
<path d="M126.5 167.4h.1M127.1 167.4h.1M127.7 167.4h.1M128.4 167.4h.1M128.9 167.4h.1M129.5 167.4h.1M130.1 167.4h.1M130.7 167.4h.1M131.3 167.4h.1M132 167.4h.1M132.5 167.4h.1M133.1 167.4h.1"/>
<path d="M133.7 167.4h.1M134.3 167.4h.1M135 167.4h.1M135.6 167.4h.1M136.1 167.4h.1M136.7 167.4h.1M137.3 167.4h.1M138.2 167.4h.1M138.2 168.6h.1M138.2 167.9h.1M138.2 167.3h.1M138.2 166.7h.1"/>
<path d="M138.2 166h.1M138.9 168.6h.1M138.9 166h.1M139.5 168.6h.1M139.5 166h.1M140.2 168.6h.1M140.2 166h.1M140.8 168.6h.1M140.8 166h.1M141.4 168.6h.1M141.4 166h.1M141.9 168.6h.1"/>
<path d="M141.9 166h.1M142.5 168.6h.1M142.5 166h.1M143.1 168.6h.1M143.1 166h.1M143.8 168.6h.1M143.8 166h.1M144.4 168.6h.1M144.4 166h.1M144.9 168.6h.1M144.9 166h.1M145.5 168.6h.1"/>
<path d="M145.5 166h.1M146.1 168.6h.1M146.1 166h.1M146.7 168.6h.1M146.7 166h.1M147.4 168.6h.1M147.4 166h.1M148 168.6h.1M148 166h.1M148.5 168.6h.1M148.5 166h.1M149.1 168.6h.1"/>
<path d="M149.1 166h.1M149.7 168.6h.1M149.7 166h.1M150.3 168.6h.1M150.3 166h.1M151 168.6h.1M151 166h.1M151.6 168.6h.1M151.6 166h.1M152.1 168.6h.1M152.1 166h.1M152.7 168.6h.1"/>
<path d="M152.7 166h.1M153.3 168.6h.1M153.3 166h.1M153.9 168.6h.1M153.9 166h.1M154.6 168.6h.1M154.6 166h.1M155.2 168.6h.1M155.2 166h.1M155.7 168.6h.1M155.7 166h.1M156.3 168.6h.1"/>
<path d="M156.3 166h.1M156.9 168.6h.1M156.9 166h.1M157.6 168.6h.1M157.6 166h.1M158.2 168.6h.1M158.2 166h.1M158.7 168.6h.1M158.7 166h.1M159.3 168.6h.1M159.3 166h.1M159.9 168.6h.1"/>
<path d="M159.9 166h.1M160.7 166h.1M160.7 166.7h.1M160.7 167.3h.1M160.7 167.9h.1M160.7 168.6h.1M161.7 167.4h.1M162.6 167.4h.1M163.2 167.4h.1M163.8 167.4h.1M164.4 167.4h.1M165 167.4h.1"/>
<path d="M165.6 167.4h.1M166.2 167.4h.1M166.8 167.4h.1M167.4 167.4h.1M168 167.4h.1M168.6 167.4h.1M169.2 167.4h.1M169.8 167.4h.1M170.4 167.4h.1M171 167.4h.1M171.6 167.4h.1M172.2 167.4h.1"/>
<path d="M172.8 167.4h.1M173.4 167.4h.1M174 167.4h.1M174.6 167.4h.1M175.2 167.4h.1M175.8 167.4h.1M176.4 167.4h.1M177 167.4h.1M177.6 167.4h.1M178.2 167.4h.1M178.8 167.4h.1M179.4 167.4h.1"/>
<path d="M180 167.4h.1M180.6 167.4h.1M181.2 167.4h.1M181.8 167.4h.1M182.4 167.4h.1M183 167.4h.1M183.6 167.4h.1M184.2 167.4h.1M184.8 167.4h.1M185.4 167.4h.1M186 167.4h.1M186.6 167.4h.1"/>
<path d="M187.2 167.4h.1M187.8 167.4h.1M188.4 167.4h.1M189 167.4h.1M189.6 167.4h.1M190.2 167.4h.1M190.8 167.4h.1M191.4 167.4h.1M192 167.4h.1M192.6 167.4h.1M193.2 167.4h.1M193.8 167.4h.1"/>
<path d="M194.4 167.4h.1M195 167.4h.1M195.6 167.4h.1M196.2 167.4h.1M196.8 167.4h.1M197.4 167.4h.1M198 167.4h.1M198.6 167.4h.1M199.2 167.4h.1M199.8 167.4h.1M200.4 167.4h.1M201 167.4h.1"/>
<path d="M201.6 167.4h.1M202.2 167.4h.1M202.8 167.4h.1M203.4 167.4h.1M204 167.4h.1M204.6 167.4h.1M205.2 167.4h.1M205.8 167.4h.1M206.4 167.4h.1M207 167.4h.1M207.6 167.4h.1M208.2 167.4h.1"/>
<path d="M208.8 167.4h.1M209.4 167.4h.1M210 167.4h.1M210.6 167.4h.1M211.2 167.4h.1M211.8 167.4h.1M212.4 167.4h.1M213 167.4h.1M213.6 167.4h.1M214.2 167.4h.1M214.8 167.4h.1M215.4 167.4h.1"/>
<path d="M216 167.4h.1M216.6 167.4h.1M217.2 167.4h.1M217.8 167.4h.1M218.4 167.4h.1M219 167.4h.1M219.6 167.4h.1M220.2 167.4h.1M220.8 167.4h.1M221.4 167.4h.1M222 167.4h.1M222.6 167.4h.1"/>
<path d="M223.2 167.4h.1M223.8 167.4h.1M224.4 167.4h.1M225 167.4h.1M225.6 167.4h.1M226.2 167.4h.1M226.8 167.4h.1M227.4 167.4h.1M228 167.4h.1M228.6 167.4h.1M229.2 167.4h.1M229.8 167.4h.1"/>
<path d="M230.4 167.4h.1M231 167.4h.1M231.6 167.4h.1M232.2 167.4h.1M232.8 167.4h.1M233.4 167.4h.1M234 167.4h.1M234.6 167.4h.1M235.2 167.4h.1M235.8 167.4h.1M236.4 167.4h.1M237 167.4h.1"/>
<path d="M237.6 167.4h.1M238.2 167.4h.1M238.8 167.4h.1M239.4 167.4h.1M240 167.4h.1M240.6 167.4h.1M241.2 167.4h.1M241.8 167.4h.1M242.4 167.4h.1M243 167.4h.1M243.6 167.4h.1M244.2 167.4h.1"/>
<path d="M244.8 167.4h.1M245.4 167.4h.1M246 167.4h.1M246.5 167.4h.1M247.2 167.4h.1M247.8 167.4h.1M247.8 163.5l.9 .7M248 163.2l.9 .7M248.4 167.4h.1M249 167.4h.1M249.6 167.4h.1M250.1 167.4h.1"/>
<path d="M251 166.4h.1M251 167.4h.1M283.8 162.2v3.1M283.8 166.9v3.2M283.8 171.7v3.2M283.8 176.4v3.2M10.9 182.6v2.3h2M14.5 184.9h3.2M19.2 184.9h3.2M24 184.9h3.2M31.9 184.9h-3.2M33.5 184.9h3.2"/>
<path d="M38.3 184.9h3.1M43.1 184.9h3.1M47.8 184.9h3.2M52.6 184.9h3.2M57.3 184.9h3.2M62.1 184.9h3.2M66.8 184.8h3.2M71.6 184.8h3.2M76.4 184.8h3.1M81.2 184.8h8.1M90.9 184.8h3.2M95.6 184.8h3.2"/>
<path d="M100.4 184.8h3.2M105.2 184.8h3.1M109.9 184.8h3.2M114.7 184.8h3.2M119.5 184.8h3.1M124.2 184.8h3.2M129 184.8h3.2M133.7 184.8h3.2M138.5 184.8h3.2M143.3 184.8h3.1M148 184.8h3.2M152.8 184.8h3.2"/>
<path d="M157.5 184.8h3.2M162.3 184.8h3.2M167 184.8h3.2M171.8 184.8h3.2M176.6 184.8h3.1M181.4 184.8h3.1M186.1 184.8h3.2M190.9 184.8h3.2M195.6 184.8h3.2M200.4 184.8h3.2M205.1 184.8h3.2M209.9 184.8h3.2"/>
<path d="M214.7 184.8h3.1M219.5 184.8h3.1M224.2 184.8h3.2M229 184.8h3.2M233.7 184.8h3.2M238.5 184.8h3.2M243.2 184.8h3.2M248 184.8h3.2M252.8 184.8h3.1M257.6 184.8h3.1M262.3 184.8h3.2M267.1 184.8h3.2"/>
<path d="M271.8 184.8h3.2M276.6 184.8h3.2M283.8 181.2v3.6h-2.5"/>
<circle cx="27" cy="163.7" r=".57"/>
<circle cx="55.5" cy="163.7" r=".57"/>
<circle cx="84.1" cy="163.7" r=".57"/>
<circle cx="112.5" cy="163.7" r=".57"/>
<circle cx="248.4" cy="163.7" r=".57"/>
</g>
<!-- layer: Referencias eProC -->
<path d="M242.6 142.3l1.9 .4-1.9 .4z" fill="none" stroke="#000" stroke-width=".25"/>
<!-- layer: Cables eProC -->
<g fill="none" stroke="#000" stroke-width=".25">
<path d="M26.6 114.1l-.2 .2M26.6 114.3l-.2 .1M26.6 114.4l-.1 .1M26.6 114.4l-.1 .2M26.7 114.5l-.2 .2M26.8 113.7l-.4 .3M26.8 114.6l-.2 .1M26.8 114.6l-.1 .2M26.9 113.7l-.5 .5M27 114.7l-.2 .1M27 113.7l-.2 .2M27.1 114.6l-.2 .2"/>
<path d="M27.1 113.7l-.1 .2M27.2 113.8l-.1 .1M27.3 113.8l-.1 .1M27.3 113.8l-.1 .2M27.4 113.9l-.1 .2M27.5 114l-.2 .1M27.5 114.5l-.3 .3M27.5 114.3l-.5 .5v44.9M27.5 114.1l-.2 .1M27.5 114.2l-.2 .2M55.1 114.3l-.2 .1M55.1 114.4l-.1 .1"/>
<path d="M55.2 114.1l-.3 .2M55.2 114.4l-.2 .2M55.2 114.5l-.1 .2M55.3 113.7l-.3 .3M55.3 114.6l-.1 .1M55.4 114.6l-.2 .2M55.5 113.7l-.6 .5M55.5 114.8v44.9M55.5 114.7l-.2 .1M55.6 113.7l-.2 .2M55.6 114.6l-.2 .2M55.7 113.7l-.2 .2"/>
<path d="M55.8 113.8l-.2 .1M55.8 113.8l-.1 .1M55.9 113.8l-.1 .2M56 113.9l-.2 .2M56 114l-.1 .1M56 114.1l-.1 .1M56 114.2l-.2 .2M56 114.3l-.5 .5M56 114.5l-.3 .3M83.7 114.3l-.2 .1M83.7 114.4l-.2 .1M83.7 114.1l-.2 .2"/>
<path d="M83.7 114.4l-.1 .2M83.8 114.5l-.2 .2M83.8 113.7l-.3 .3M83.8 114.6l-.1 .1M83.9 114.6l-.1 .2M84 113.7l-.5 .5M84 114.8v44.9M84 114.7l-.1 .1M84.1 113.7l-.2 .2M84.2 114.6l-.3 .2M84.2 113.7l-.2 .2M84.3 113.8l-.1 .1"/>
<path d="M84.4 113.8l-.2 .1M84.5 113.8l-.2 .2M84.5 113.9l-.1 .2M84.5 114l-.1 .1M84.6 114.1l-.2 .1M84.6 114.5l-.4 .3M84.6 114.2l-.2 .2M84.6 114.3l-.5 .5M112.2 114.1l-.2 .2M112.2 114.3l-.2 .1M112.2 114.4l-.1 .1M112.2 114.4l-.1 .2"/>
<path d="M112.3 114.5l-.2 .2M112.4 113.7l-.4 .3M112.4 114.6l-.2 .1M112.4 114.6l-.1 .2M112.5 113.7l-.5 .5M112.6 114.8v44.9M112.6 114.7l-.2 .1M112.6 113.7l-.2 .2M112.7 114.6l-.2 .2M112.7 113.7l-.1 .2M112.8 113.8l-.1 .1M112.9 113.8l-.1 .1"/>
<path d="M112.9 113.8l-.1 .2M113 113.9l-.1 .2M113.1 114l-.2 .1M113.1 114.5l-.3 .3M113.1 114.1l-.2 .1M113.1 114.2l-.2 .2M113.1 114.3l-.5 .5M26.7 137.7v1.9M55.2 137.7v1.9M83.8 137.7v1.9M112.3 137.7v1.9M26.7 140.1v2.2"/>
<path d="M26.7 142.4v4.3M55.2 140.1v2.2M55.2 142.4v4.3M83.7 140.1v2.2M83.7 142.4v4.3M112.3 140.1v2.2M112.3 142.4v4.3M244.5 142.7h3.9v17M248.1 146.9v2.2M248.1 149.2v4.4M248.1 144v2.4"/>
<circle cx="27" cy="114.3" r=".57"/>
<circle cx="27" cy="114.3" r=".4"/>
<circle cx="55.5" cy="114.3" r=".57"/>
<circle cx="55.5" cy="114.3" r=".4"/>
<circle cx="84.1" cy="114.3" r=".57"/>
<circle cx="84.1" cy="114.3" r=".4"/>
<circle cx="112.6" cy="114.3" r=".57"/>
<circle cx="112.6" cy="114.3" r=".4"/>
</g>
<!-- layer: TEXTOS -->
<path d="M26.1 127.4h2.6M27.5 126.8l-1 1" fill="none" stroke="#000" stroke-width=".25"/>
<text font-size="4.2" x="277.8" y="197.1">0404</text>
<g font-size="3.5">
<text x="19.3" y="18.3">00</text>
<text x="47.8" y="18.3">0</text>
<text x="76.1" y="18.4">1</text>
<text x="104.9" y="18.4">2</text>
<text x="133.4" y="18.3">3</text>
<text x="162.1" y="18.4">4</text>
<text x="190.5" y="18.3">5</text>
<text x="219.1" y="18.3">6</text>
<text x="247.6" y="18.4">7</text>
<text x="276.1" y="18.3">8</text>
<text x="10.8" y="107.8">-TSM1</text>
<text x="178.2" y="195.7">SIMOTION 1 - TREN COMÚN - TIJERAS 6 Y 12</text>
</g>
<g font-size="3.2">
<text x="62.5" y="195.2">CRJ</text>
<text x="88.6" y="193.4">ACINDAR - Grupo ArcelorMittal</text>
<text x="63" y="201.1">CRJ</text>
<text x="79.8" y="201.4">XING_ELE32009</text>
<text x="119.6" y="200.8">A0</text>
<text x="141.7" y="200.9">28/08/20</text>
</g>
<text font-size="2.5" x="200.6" y="199.5">ENTRADAS DIGITALES X1</text>
<g font-size="2.1">
<text x="12.7" y="165.5">-0080SM1</text>
<text x="285.2" y="201.3">0500</text>
</g>
<g font-size="2">
<text x="235.1" y="143.5">/0022.7</text>
<text x="26.2" y="146.7" transform="rotate(-90 26.2 146.7)">040401</text>
<text x="54.8" y="146.7" transform="rotate(-90 54.8 146.7)">040402</text>
<text x="83.3" y="146.7" transform="rotate(-90 83.3 146.7)">040403</text>
<text x="111.8" y="146.7" transform="rotate(-90 111.8 146.7)">040404</text>
<text x="247.6" y="153.6" transform="rotate(-90 247.6 153.6)">002021</text>
<text x="136.7" y="173.1">SIMOTION 240-1AA00-0AA0</text>
</g>
<g font-size="1.8">
<text x="60.3" y="191.8">CONFECCIÓN</text>
<text x="78.4" y="191.8">CLIENTE</text>
<text x="58.3" y="197.9">ULTIMA VERSIÓN</text>
<text x="273.2" y="193.5">GRUPO</text>
<text x="78.6" y="198.2">ARCHIVO</text>
<text x="109.5" y="198.2">VERSIÓN</text>
<text x="134.5" y="198.2">FECHA</text>
<text x="275.7" y="199.5">PÁG.</text>
</g>
<g font-size="1.7">
<text x="23.3" y="113.8">X62</text>
<text x="27.5" y="113.8">15</text>
<text x="56.1" y="113.8">16</text>
<text x="84.6" y="113.8">17</text>
<text x="113.1" y="113.8">18</text>
<text x="28.3" y="166.1">I8</text>
<text x="28.4" y="164.3">36</text>
<text x="56.8" y="166.1">I9</text>
<text x="56.9" y="164.3">37</text>
<text x="85.3" y="166.1">I10</text>
<text x="85.4" y="164.3">38</text>
<text x="113.9" y="166.1">I11</text>
<text x="114" y="164.3">39</text>
<text x="148.5" y="167.9">X1</text>
<text x="249.7" y="166.1">Minput</text>
<text x="249.8" y="164.3">40</text>
</g>
<g font-size="1.4">
<text x="27.6" y="126.8">0.75mm2</text>
<text x="26.4" y="139.6" transform="rotate(-90 26.4 139.6)">BK</text>
<text x="54.9" y="139.6" transform="rotate(-90 54.9 139.6)">BK</text>
<text x="83.5" y="139.6" transform="rotate(-90 83.5 139.6)">BK</text>
<text x="112" y="139.6" transform="rotate(-90 112 139.6)">BK</text>
<text x="247.8" y="146.4" transform="rotate(-90 247.8 146.4)">WH</text>
</g>
</svg>
